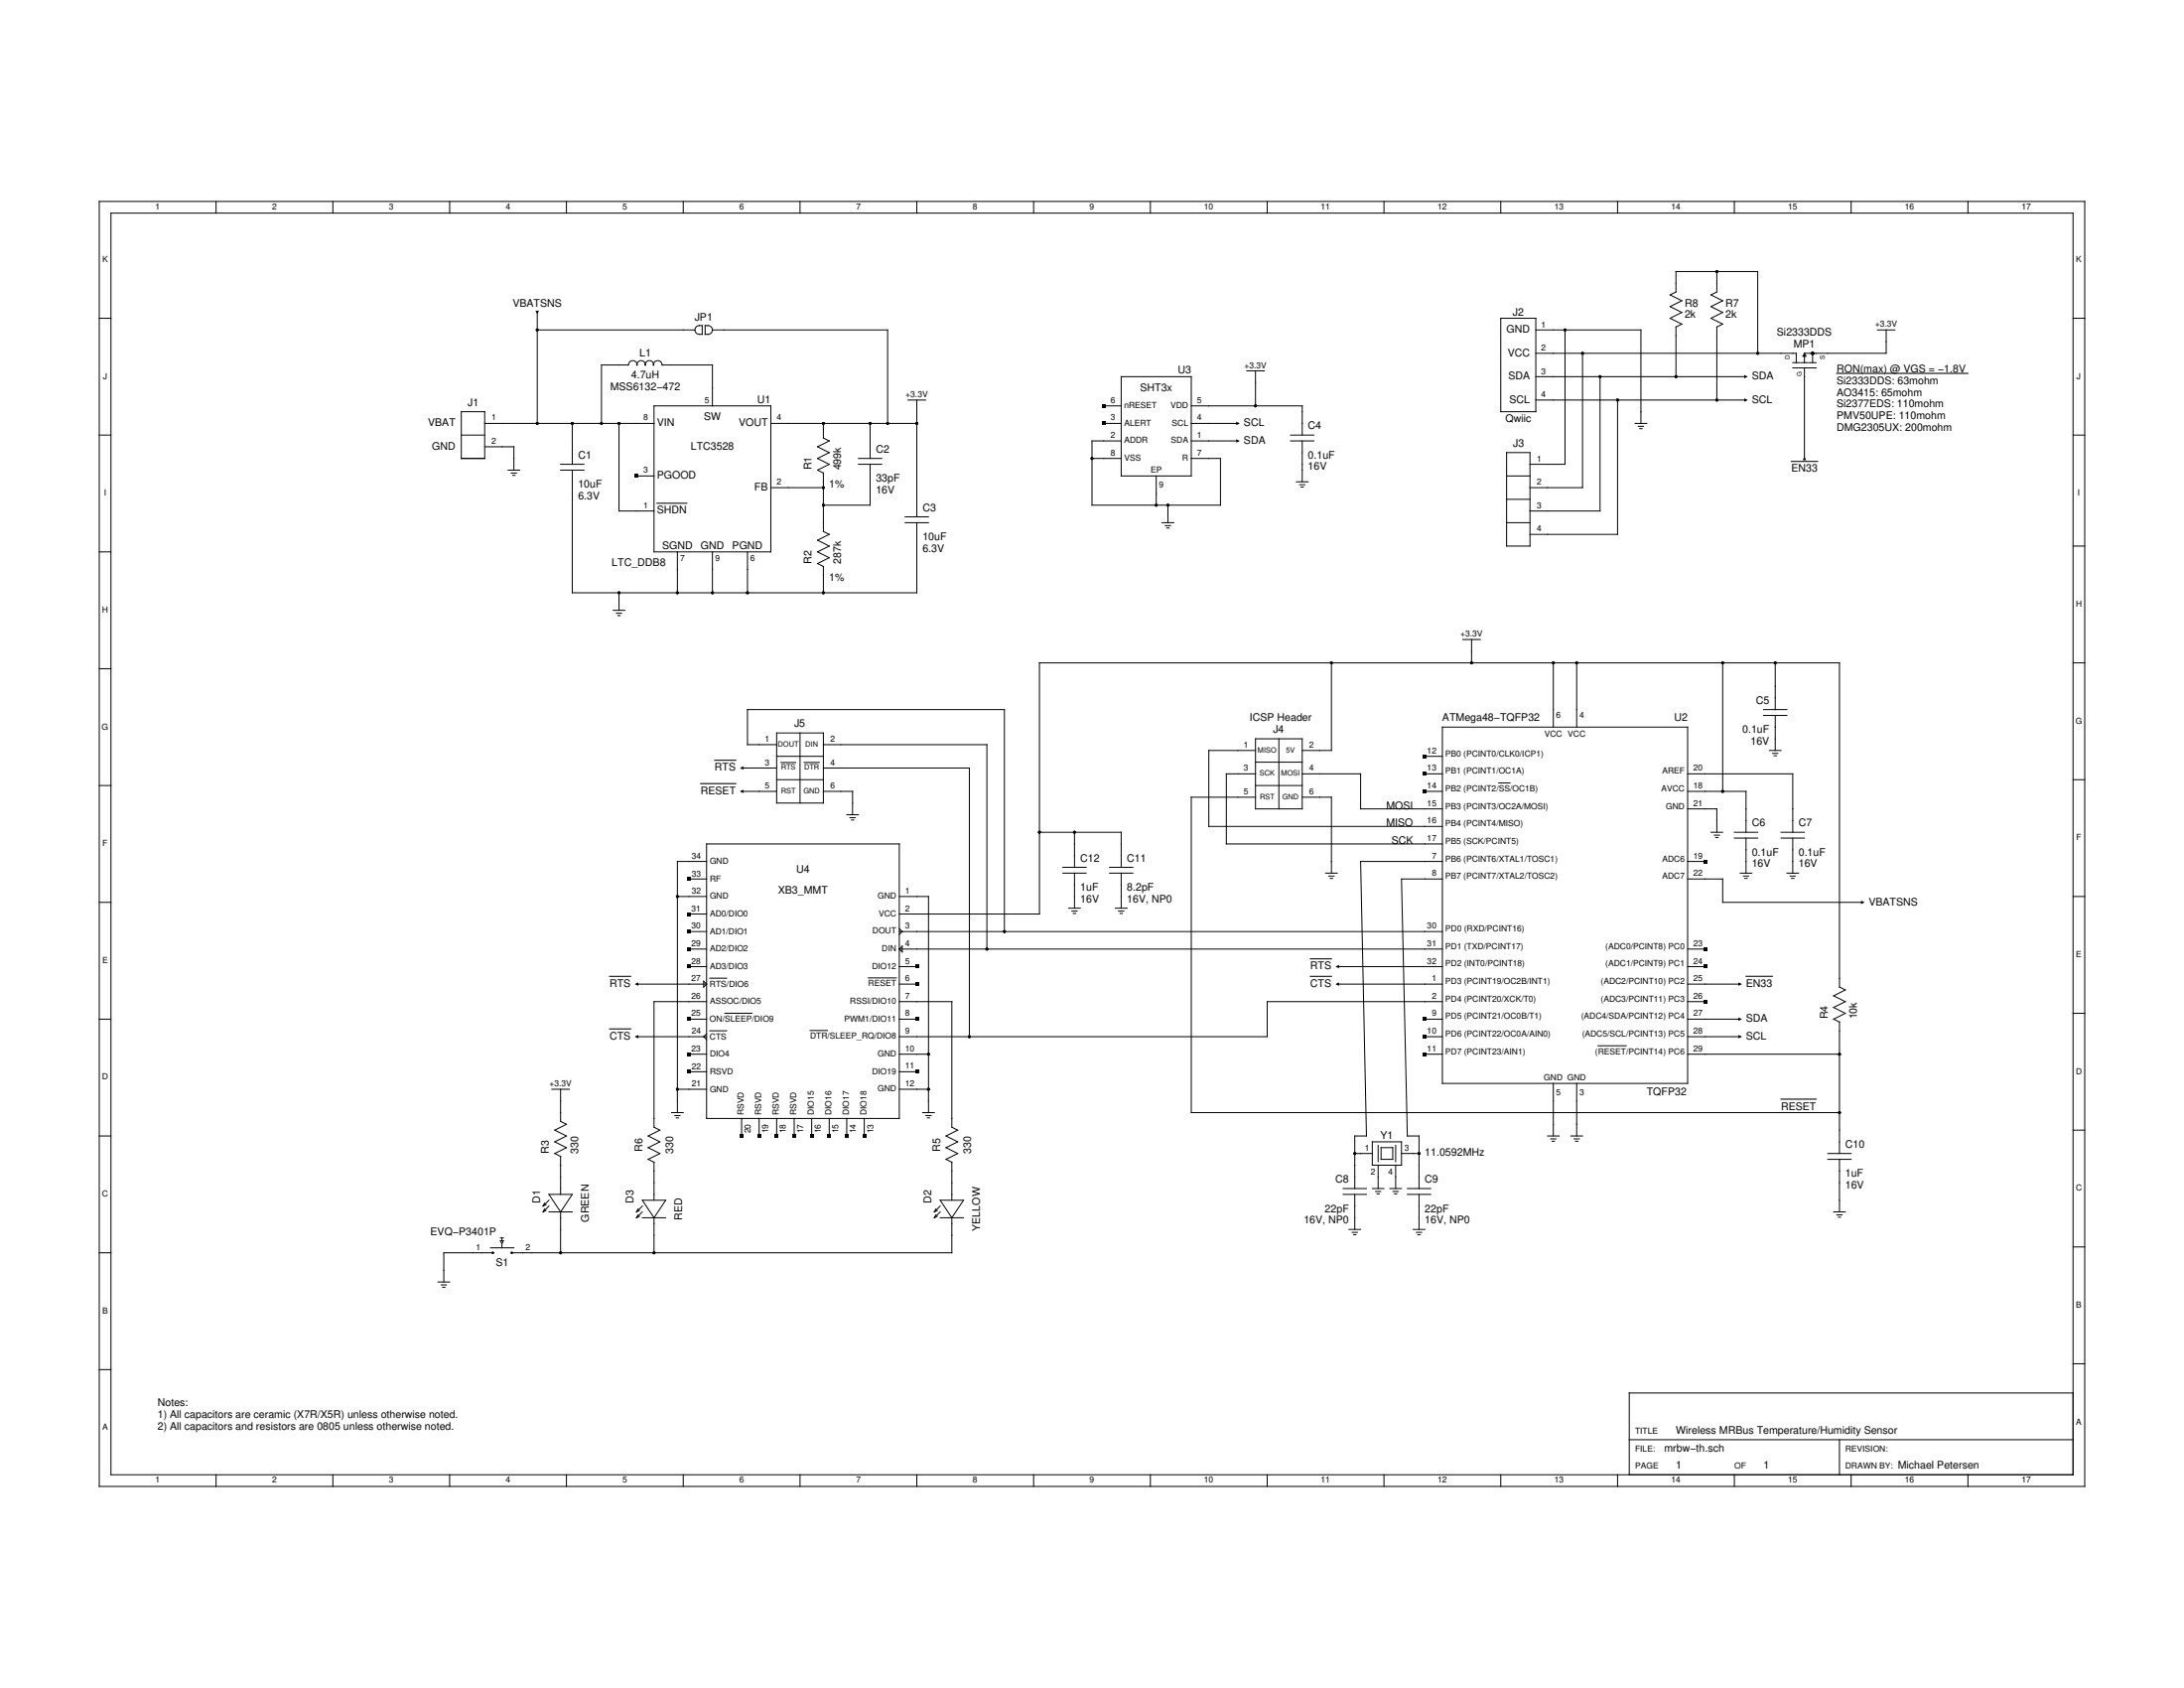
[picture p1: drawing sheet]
<svg xmlns="http://www.w3.org/2000/svg" width="279mm" height="216mm" viewBox="0 0 279 216" stroke-linecap="round" stroke-linejoin="round" font-family="sans-serif">
<g fill="none" stroke="#000" stroke-width=".13">
<path d="M12.7 25.8h254v164.3h-254zM14.2 27.3h251v161.3h-251zM27.6 25.8v1.5M42.6 25.8v1.5M57.5 25.8v1.5M68.7 40v14.2M72.5 25.8v1.5M87.4 25.8v1.5M102.3 25.8v1.5M117.3 25.8v1.5M132.2 25.8v1.5M147.2 25.8v1.5"/>
<path d="M162.1 25.8v1.5M177.1 25.8v1.5M192 25.8v1.5M206.9 25.8v1.5M219.6 34.7v2.6l-.7 .4 1.5 .8-1.5 .7 1.5 .8-1.5 .7 1.5 .8M221.9 25.8v1.5M236.8 25.8v1.5M251.8 25.8v1.5M12.7 55.6h1.5M12.7 40.7h1.5M59 55.6h3M59 52.7h3v5.9h-3z"/>
<path d="M62 57.1h3.7v3M62 54.2h21.7M68.7 42.2h20.2M71.7 59.4h3M73.2 54.2v5.2M79.2 54.2v11.2h4.5M83.7 51.9h14.9v18.7h-14.9zM89 41.9l.2-.2 .6-.1v1.2a.68 .68 0 0 1-.9-.6zM90.2 41.6a.68 .68 0 0 1 .9 .6 .68 .68 0 0 1-.9 .6zM91.1 51.9v-5.2h-6.4a.55 .55 0 0 0-.6-.6 .55 .55 0 0 0-.5 .6 .53 .53 0 0 0-.5-.6 .53 .53 0 0 0-.5 .6 .53 .53 0 0 0-.6-.6 .53 .53 0 0 0-.5 .6 .55 .55 0 0 0-.5-.6 .55 .55 0 0 0-.6 .6h-3.5v7.5M91.1 42.2h22.5v12M98.6 54.2h18.7"/>
<path d="M105.3 54.2v1.8l.8 .4-1.5 .7 1.5 .8-1.5 .7 1.5 .8-1.5 .7 .7 .4M109.8 58.6h3M109.8 59.4h3M111.3 54.2v4.4M111.3 59.4v5.2h-6M116.2 51.2h2.2M117.3 51.2v14.9M139.7 58.6h3.7M141.2 54.2h2.2M141.2 51.9h2.2M143.4 48.2h9v12.7h-9zM143.4 56.4h-3.7v8.2h16.4v-6h-3.7"/>
<path d="M152.4 51.9h14.2v3.7M152.4 54.2h6M152.4 56.4h6M159.5 47.4h2.2M160.6 47.4v4.5M165.1 55.6h3M165.1 56.4h3M166.6 56.4v5.2M192 40.7h4.5v12h-4.5zM192.7 57.9h3v11.9h-3zM196.5 51.2h26.9M196.5 48.2h26.9"/>
<path d="M196.5 42.2h13.4v12M196.5 45.2h33.3v1.2M200.2 42.2v17.2h-4.5M202.5 45.2v17.2h-6.8M204.7 48.2v17.2h-9M206.9 51.2v17.1h-11.2M209.2 54.2h1.5M209.6 54.5h.7M209.8 54.8h.3M215.2 41.5l-1.5-.8 1.5-.7-1.5-.8 1.5-.7-1.5-.8 .7-.4v-2.6h10.5v10.5M215.2 41.4l-.8 .4v6.4M220.4 41.4l-.8 .4v9.4"/>
<path d="M229.2 59h3.3M229.3 47.1h3M229.3 46.4h.9M230.4 46.4h.9M230.8 45.2v1.2M230.8 47.1v11.5M230.8 45.2l.2 .4h-.3zM231.4 46.4h.9M231.9 45.2v1.2M235 47.8h16.8M240.2 42.2h2.2M241.3 42.2v3h-10.5"/>
<path d="M265.2 55.6h1.5M265.2 40.7h1.5M12.7 70.6h1.5M65 60.1h1.5M65.4 60.5h.7M65.6 60.8h.3M71.7 60.1h3M73.2 60.1v15.7h44.1v-8.9M78.4 78.1h1.5M78.9 78.4h.6M79 78.7h.3M79.2 75.8v2.3"/>
<path d="M81.4 60.9h2.3M84 64.4h3.9M86.7 70.6v5.2M91.1 70.6v5.2M95.6 70.6v5.2M98.6 62.4h6.7M105.3 60.5v7.5l.8 .3-1.5 .8 1.5 .7-1.5 .8 1.5 .7-1.5 .8 .7 .4v3.3M115.8 66.1h3M115.8 66.9h3M147.9 60.9v3.7M148.7 66.9h1.5M149.1 67.2h.6"/>
<path d="M149.3 67.5h.3M149.4 64.6v2.3M165.8 61.6h1.5M166.3 62h.6M166.4 62.3h.3M192.7 60.9h3M192.7 66.9h3M192.7 63.9h3M265.2 69.8h1.5M12.7 85.5h1.5M91.4 97.2h2.7M94.9 98.2h4.5"/>
<path d="M99.4 99.7h5.9M99.4 96.7h5.9M99.4 95.2h-3.8v-4.4h32.9v28.3M99.4 93.7h5.9v9h-5.9zM99.9 97.5h1.9M102.3 93.7v9M102.9 97.5h1.9M105.3 95.2h21v26.2M105.3 98.2h18.7v34.4M160.6 99h-3.7v8.9h27.6M160.6 96h-6v9.7h29.9M160.6 94.5h6v9h-6z"/>
<path d="M160.6 97.5h6M163.6 94.5v9M166.6 99h7.5v4.5h10.4M170.3 84.8v11.2h-3.7M182.3 99h2.2M182.3 96.7h2.2M184.5 93h31.4v45.6h-31.4zM187.1 81.8h2.3M188.3 81.8v3M198.7 84.8v8.2M201.7 84.8v8.2M215.9 99h13.4v7.4"/>
<path d="M220.4 84.8v16.4M225.6 90.8h3M225.6 91.5h3M226.4 96h1.5M226.8 96.4h.6M227 96.7h.3M227.1 84.8v6M227.1 91.5v4.5M265.2 84.8h1.5M265.2 99.7h1.5M12.7 100.5h1.5M12.7 115.4h1.5"/>
<path d="M86.7 114.7h3.7M88.2 112.4h2.2M88.2 119.1h2.2M88.2 116.9h2.2M89.6 100.2h4.5M90.4 107.9h24.6v35.2h-24.6zM90.4 110.2h-3.7v32.1M94.9 101.2h4.5M105.3 101.2h3.8v3M108.3 104.2h1.5M108.7 104.6h.7M108.9 104.9h.3"/>
<path d="M115 116.9h18v-32.1h102.3v41.4l.8 .4-1.5 .8 1.5 .7-1.5 .8 1.5 .7-1.5 .8M115 114.7h3.8v27.6M115 119.1h69.5M115 118.8l.4 .3-.4 .4M133 106.4h10.4v4.5M136 111.7h3M136 110.9h3M136.7 116.2h1.5M137.1 116.5h.7M137.3 116.8h.3M137.5 106.4v4.5M137.5 111.7v4.5"/>
<path d="M141.9 111.7h3M141.9 110.9h3M142.7 116.2h1.5M143.1 116.5h.7M143.3 116.8h.3M143.4 111.7v4.5M160.6 102h-8.2v40.3h82.9M160.6 100.5h6M166.6 102h3.7v9.7M169.6 111.7h1.5M170 112.1h.7M170.2 112.4h.3"/>
<path d="M182.3 101.2h2.2M184.5 110.2h-10.4l.7 35.1h-1.5v6.7M184.5 112.4h-5.2l.7 32.9h1.5v6.7M191.7 100.1h1.5M215.9 112.4h4.5v3h17.9M215.9 103.5h3.7v2.9M215.9 101.2h7.5v5.2M215.9 110.2h2.2M218.9 106.4h1.5M219.3 106.8h.7M219.5 107.1h.3M221.9 106.4h3"/>
<path d="M221.9 107.2h3M222.6 111.7h1.5M223 112.1h.7M223.2 112.4h.3M223.4 107.2v4.5M227.9 106.4h2.9M227.9 107.2h2.9M228.6 111.7h1.5M229 112.1h.7M229.2 112.4h.3M229.3 107.2v4.5M265.2 114.7h1.5"/>
<path d="M12.7 130.4h1.5M70.6 139.3h2.2M71.7 139.3v4.1l.8 .4-1.5 .7 1.5 .8-1.5 .7 1.5 .8-1.5 .7 .7 .4M78 124.9h2.7M78 131.6h2.7M81.4 125.9h9M81.4 132.6h9M86.7 139.3h3.7M88.2 130.4h2.2M88.2 121.4h2.2M88.2 123.6h2.2M88.2 134.8h2.2"/>
<path d="M88.2 137.1h2.2M90 125.5l.4 .4-.4 .3zM90.4 128.1h-6.7v16.1l.7 .3-1.5 .8 1.5 .7-1.5 .8 1.5 .7-1.5 .8 .8 .4v4.8M90.4 132.2l-.4 .4 .4 .4M90.8 131.8h2.2M90.8 125.1h2.2M92.7 129.6h3.5M103.6 131.8h2.3M111.1 125.1h3.6M115 130.4h2.3M115 121.4h69.5M115 123.6h2.3"/>
<path d="M115 125.9h2.3M115 128.1h6.8v16.1l.7 .3-1.5 .8 1.5 .7-1.5 .8 1.5 .7-1.5 .8 .8 .4v4.8M115 134.8h3.8M115 139.3h3.8M115 121.4l.4-.4v.8zM115 137.1h2.3M167.6 122.6h2.7M167.6 124.9h2.7M171.1 123.6h13.4M171.1 125.9h13.4M182.3 130.4h2.2M182.3 132.6h2.2"/>
<path d="M182.3 134.8h2.2M184.5 128.1h-22.4v4.5h-47.1M198.7 138.6v6.7M201.7 138.6v6.7M204.4 133.8h3.6M215.9 130.4h6.7M215.9 121.4h2.2M215.9 123.6h2.2M215.9 125.9h6.7M215.9 128.1h2.2M215.9 132.6h6.7M215.9 134.8h19.4"/>
<path d="M223.4 124.9h3.3M234.6 130.3l.7 .4v16.8M265.2 129.6h1.5M12.7 145.3h1.5M62.8 159.6h2.9M64 158.3h.4M64 158.7h.4l-.2 .4zM64.2 158.3v.4M64.2 159.1v.5M69.7 154.6l-.2 .4M69.7 153.9l-.2 .4M69.9 154.8l-.4 .2"/>
<path d="M69.9 154.1l-.4 .2M70.2 155h3M70.2 152.8h3l-1.5 2.2zM70.2 153.5l-.7 .8M70.2 154.3l-.7 .7M71.7 147.9v4.9M71.7 155v5.2M81.6 155.4l-.2 .4M81.6 154.6l-.2 .4M81.8 155.6l-.4 .2M81.8 154.8l-.4 .2M82.2 153.5h3l-1.5 2.3z"/>
<path d="M82.2 155.8h3M82.2 154.3l-.8 .7M82.2 155l-.8 .8M83.7 155.8v4.4M85.9 142.3h1.5M86.3 142.7h.7M86.5 143h.3M94.9 143.1v2.2M97.1 143.1v2.2M99.4 143.1v2.2M101.6 143.1v2.2M103.8 143.1v2.2"/>
<path d="M106.1 143.1v2.2M108.3 143.1v2.2M110.6 143.1v2.2M118 142.3h1.5M118.4 142.7h.7M118.6 143h.3M119.7 155.4l-.2 .4M119.7 154.6l-.2 .4M119.9 155.6l-.4 .2M119.9 154.8l-.4 .2M120.3 153.5h3l-1.5 2.3zM120.3 155.8h3"/>
<path d="M120.3 154.3l-.8 .7M120.3 155l-.8 .8M121.8 155.8v4.4h-56.2M171.8 152.8h3M171.8 152h3M172.6 157.2h1.5M173 157.6h.7M173.2 157.9h.3M173.3 147.5h2.3M173.3 152.8v4.4M175.6 152h1.5M175.6 146h3.7v3h-3.7z"/>
<path d="M176 152.4h.6M176.2 152.7h.3M176.3 146.5v2.1M176.3 149v3M176.7 146.8h1.5v1.5h-1.5zM177.8 152h1.5M178.2 152.4h.7M178.4 152.7h.3M178.5 146.5v2.1M178.5 149v3M179.3 147.5h2.2M180 152.8h3"/>
<path d="M180 152h3M180.8 157.2h1.5M181.2 157.6h.7M181.4 157.9h.3M181.5 152.8v4.4M198 145.3h1.5M198.4 145.7h.7M198.6 146h.3M201 145.3h1.5M201.4 145.7h.6M201.6 146h.3M227.8 140.6h4.5"/>
<path d="M233.8 147.5h3M233.8 148.3h3M234.6 155h1.5M235 155.4h.7M235.2 155.7h.3M235.3 148.3v6.7M265.2 144.5h1.5M265.2 159.5h1.5M12.7 160.2h1.5M12.7 175.2h1.5M56 164h1.5M56.4 164.3h.7"/>
<path d="M56.6 164.6h.3M62.9 160.2h-6.1v3.8M265.2 178.2h-56.8v10.4M265.2 174.4h1.5M27.6 188.6v1.5M42.6 188.6v1.5M57.5 188.6v1.5M72.5 188.6v1.5M87.4 188.6v1.5M102.3 188.6v1.5M117.3 188.6v1.5M132.2 188.6v1.5"/>
<path d="M147.2 188.6v1.5M162.1 188.6v1.5M177.1 188.6v1.5M192 188.6v1.5M206.9 188.6v1.5M208.4 184.1h56.8M221.9 188.6v1.5M235.3 184.1v4.5M236.8 188.6v1.5M251.8 188.6v1.5"/>
<circle cx="231.9" cy="45.2" r=".19"/>
<circle cx="63" cy="160.2" r=".1"/>
<circle cx="65.5" cy="160.2" r=".1"/>
</g>
<g fill="#000">
<path d="M68.5 39.7h.5l-.3 .5zM141 53.9h.4v.5h-.4zM141 51.7h.4v.4h-.4zM158.2 53.9l.4 .3-.4 .2zM158.2 56.2l.4 .2-.4 .2zM223.1 50.9l.5 .3-.5 .2zM223.1 48l.5 .2-.5 .2zM230.8 58.4l.3 .5h-.5zM81.2 60.7h.5v.4h-.5zM94.7 98.2l.4-.2v.5zM182.1 96.5h.4v.5h-.4zM182.1 98.8h.4v.4h-.4z"/>
<path d="M87.9 118.9h.5v.5h-.5zM87.9 116.7h.5v.4h-.5zM87.9 112.2h.5v.4h-.5zM94.7 101.2l.4-.2v.4zM182.1 101h.4v.4h-.4zM217.9 110h.5v.4h-.5zM238.1 115.2l.4 .2-.4 .2zM81.2 125.9l.5-.3v.5zM81.2 132.6l.5-.2v.4zM87.9 130.1h.5v.5h-.5zM87.9 134.6h.5v.5h-.5zM87.9 123.4h.5v.5h-.5z"/>
<path d="M87.9 136.9h.5v.4h-.5zM87.9 121.2h.5v.4h-.5zM117.1 123.4h.4v.5h-.4zM117.1 125.6h.4v.5h-.4zM117.1 130.1h.4v.5h-.4zM117.1 136.9h.4v.4h-.4zM170.9 123.6l.4-.2v.5zM170.9 125.9l.4-.3v.5zM182.1 130.1h.4v.5h-.4zM182.1 132.4h.4v.4h-.4zM182.1 134.6h.4v.5h-.4zM217.9 121.2h.5v.4h-.5z"/>
<path d="M217.9 123.4h.5v.5h-.5zM217.9 127.9h.5v.4h-.5zM222.4 130.1l.4 .3-.4 .2zM222.4 132.4l.4 .2-.4 .2zM222.4 125.6l.4 .3-.4 .2zM94.7 145.1h.4v.4h-.4zM96.9 145.1h.4v.4h-.4zM99.1 145.1h.5v.4h-.5zM101.4 145.1h.4v.4h-.4zM103.6 145.1h.5v.4h-.5zM105.9 145.1h.4v.4h-.4zM108.1 145.1h.4v.4h-.4z"/>
<path d="M110.3 145.1h.5v.4h-.5z"/>
<circle cx="219.6" cy="34.7" r=".19"/>
<circle cx="68.7" cy="42.2" r=".19"/>
<circle cx="68.7" cy="54.2" r=".19"/>
<circle cx="73.2" cy="54.2" r=".19"/>
<circle cx="76.9" cy="54.2" r=".19"/>
<circle cx="79.2" cy="54.2" r=".19"/>
<circle cx="105.3" cy="54.2" r=".19"/>
<circle cx="111.3" cy="54.2" r=".19"/>
<circle cx="113.6" cy="54.2" r=".19"/>
<circle cx="117.3" cy="54.2" r=".19"/>
<circle cx="139.7" cy="58.6" r=".19"/>
<circle cx="160.6" cy="51.9" r=".19"/>
<circle cx="200.2" cy="42.2" r=".19"/>
<circle cx="202.5" cy="45.2" r=".19"/>
<circle cx="204.7" cy="48.2" r=".19"/>
<circle cx="206.9" cy="51.2" r=".19"/>
<circle cx="214.4" cy="48.2" r=".19"/>
<circle cx="219.6" cy="51.2" r=".19"/>
<circle cx="224.9" cy="45.2" r=".19"/>
<circle cx="231.9" cy="45.2" r=".19"/>
<circle cx="79.2" cy="75.8" r=".19"/>
<circle cx="86.7" cy="75.8" r=".19"/>
<circle cx="91.1" cy="75.8" r=".19"/>
<circle cx="95.6" cy="75.8" r=".19"/>
<circle cx="105.3" cy="75.8" r=".19"/>
<circle cx="105.3" cy="64.6" r=".19"/>
<circle cx="105.3" cy="62.4" r=".19"/>
<circle cx="147.9" cy="64.6" r=".19"/>
<circle cx="149.4" cy="64.6" r=".19"/>
<circle cx="170.3" cy="84.8" r=".19"/>
<circle cx="188.3" cy="84.8" r=".19"/>
<circle cx="198.7" cy="84.8" r=".19"/>
<circle cx="201.7" cy="84.8" r=".19"/>
<circle cx="220.4" cy="84.8" r=".19"/>
<circle cx="227.1" cy="84.8" r=".19"/>
<circle cx="86.7" cy="114.7" r=".19"/>
<circle cx="128.5" cy="119.1" r=".19"/>
<circle cx="133" cy="106.4" r=".19"/>
<circle cx="137.5" cy="106.4" r=".19"/>
<circle cx="220.4" cy="101.2" r=".19"/>
<circle cx="86.7" cy="139.3" r=".19"/>
<circle cx="118.8" cy="139.3" r=".19"/>
<circle cx="118.8" cy="134.8" r=".19"/>
<circle cx="124" cy="132.6" r=".19"/>
<circle cx="126.3" cy="121.4" r=".19"/>
<circle cx="235.3" cy="134.8" r=".19"/>
<circle cx="173.3" cy="147.5" r=".19"/>
<circle cx="181.5" cy="147.5" r=".19"/>
<circle cx="235.3" cy="142.3" r=".19"/>
<circle cx="71.7" cy="160.2" r=".19"/>
<circle cx="83.7" cy="160.2" r=".19"/>
</g>
<g font-size="1.3">
<text x="65.6" y="39.2">VBATSNS</text>
<text x="88.9" y="41.1">JP1</text>
<text x="193.5" y="40.3">J2</text>
<text x="215.5" y="39.2">R8</text>
<text x="215.5" y="40.7">2k</text>
<text x="220.8" y="39.2">R7</text>
<text x="220.8" y="40.7">2k</text>
<text x="81.8" y="45.6">L1</text>
<text x="150.7" y="47.8">U3</text>
<text x="192.7" y="42.6">GND</text>
<text x="192.9" y="45.5">VCC</text>
<text x="227.3" y="42.9">Si2333DDS</text>
<text x="229.5" y="44.4">MP1</text>
<text x="235" y="47.6">RON(max) @ VGS = −1.8V</text>
<text x="59.8" y="51.9">J1</text>
<text x="78.1" y="49.9">MSS6132−472</text>
<text x="80.8" y="48.4">4.7uH</text>
<text x="90.1" y="53.7">SW</text>
<text x="96.9" y="51.5">U1</text>
<text x="145.9" y="50">SHT3x</text>
<text x="193" y="48.5">SDA</text>
<text x="193.1" y="51.5">SCL</text>
<text x="224.1" y="51.5">SCL</text>
<text x="224.1" y="48.5">SDA</text>
<text x="235" y="49.1">Si2333DDS: 63mohm</text>
<text x="235" y="50.6">AO3415: 65mohm</text>
<text x="235" y="52.1">Si2377EDS: 110mohm</text>
<text x="235" y="53.6">PMV50UPE: 110mohm</text>
<text x="54.7" y="54.5">VBAT</text>
<text x="55.3" y="57.5">GND</text>
<text x="74" y="58.6">C1</text>
<text x="84" y="54.5">VIN</text>
<text x="88.4" y="57.5">LTC3528</text>
<text x="94.5" y="54.5">VOUT</text>
<text x="112.1" y="57.9">C2</text>
<text x="159.1" y="54.5">SCL</text>
<text x="159.1" y="56.8">SDA</text>
<text x="167.3" y="54.9">C4</text>
<text x="167.3" y="58.6">0.1uF</text>
<text x="192.6" y="54">Qwiic</text>
<text x="193.6" y="57.1">J3</text>
<text x="235" y="55.1">DMG2305UX: 200mohm</text>
<text x="74" y="62.4">10uF</text>
<text x="74" y="63.9">6.3V</text>
<text x="84" y="61.2">PGOOD</text>
<text x="84" y="65.7">SHDN</text>
<text x="96.5" y="62.7">FB</text>
<text x="103.8" y="60.1" transform="rotate(-90 103.8 60.1)">R1</text>
<text x="106.1" y="62.4">1%</text>
<text x="107.6" y="60.1" transform="rotate(-90 107.6 60.1)">499k</text>
<text x="112.1" y="61.6">33pF</text>
<text x="112.1" y="63.1">16V</text>
<text x="118" y="65.4">C3</text>
<text x="167.3" y="60.1">16V</text>
<text x="229.2" y="60.4">EN33</text>
<text x="84.7" y="70.2">SGND</text>
<text x="89.6" y="70.2">GND</text>
<text x="93.7" y="70.2">PGND</text>
<text x="118" y="69.1">10uF</text>
<text x="118" y="70.6">6.3V</text>
<text x="78.3" y="72.3">LTC_DDB8</text>
<text x="103.8" y="72.1" transform="rotate(-90 103.8 72.1)">R2</text>
<text x="106.1" y="74.3">1%</text>
<text x="107.6" y="72.1" transform="rotate(-90 107.6 72.1)">287k</text>
<text x="101.6" y="93">J5</text>
<text x="159.9" y="92.3">ICSP Header</text>
<text x="162.9" y="93.7">J4</text>
<text x="184.5" y="92.3">ATMega48−TQFP32</text>
<text x="214.2" y="92.3">U2</text>
<text x="222.9" y="93.7">0.1uF</text>
<text x="224" y="95.2">16V</text>
<text x="224.6" y="90">C5</text>
<text x="89.6" y="101.6">RESET</text>
<text x="91.4" y="98.6">RTS</text>
<text x="177.3" y="105.7">MISO</text>
<text x="177.3" y="103.5">MOSI</text>
<text x="178" y="107.9">SCK</text>
<text x="224.1" y="105.7">C6</text>
<text x="230.1" y="105.7">C7</text>
<text x="101.9" y="111.7">U4</text>
<text x="138.2" y="110.2">C12</text>
<text x="138.2" y="113.9">1uF</text>
<text x="144.2" y="110.2">C11</text>
<text x="144.2" y="113.9">8.2pF</text>
<text x="224.1" y="109.4">0.1uF</text>
<text x="224.1" y="110.9">16V</text>
<text x="230.1" y="109.4">0.1uF</text>
<text x="230.1" y="110.9">16V</text>
<text x="99.5" y="114.3">XB3_MMT</text>
<text x="138.2" y="115.4">16V</text>
<text x="144.2" y="115.4">16V, NP0</text>
<text x="239.1" y="115.8">VBATSNS</text>
<text x="167.6" y="124">RTS</text>
<text x="78" y="126.2">RTS</text>
<text x="167.6" y="126.2">CTS</text>
<text x="223.4" y="130.7">SDA</text>
<text x="223.4" y="126.2">EN33</text>
<text x="233.8" y="130.4" transform="rotate(-90 233.8 130.4)">R4</text>
<text x="237.6" y="130.4" transform="rotate(-90 237.6 130.4)">10k</text>
<text x="78" y="133">CTS</text>
<text x="223.4" y="133">SCL</text>
<text x="210.7" y="140.1">TQFP32</text>
<text x="227.8" y="141.9">RESET</text>
<text x="70.2" y="147.5" transform="rotate(-90 70.2 147.5)">R3</text>
<text x="74" y="147.5" transform="rotate(-90 74 147.5)">330</text>
<text x="82.2" y="147.3" transform="rotate(-90 82.2 147.3)">R6</text>
<text x="86.1" y="147.5" transform="rotate(-90 86.1 147.5)">330</text>
<text x="120.3" y="147.3" transform="rotate(-90 120.3 147.3)">R5</text>
<text x="124.2" y="147.5" transform="rotate(-90 124.2 147.5)">330</text>
<text x="176.6" y="145.7">Y1</text>
<text x="182.3" y="147.9">11.0592MHz</text>
<text x="236.1" y="146.8">C10</text>
<text x="69.1" y="153.9" transform="rotate(-90 69.1 153.9)">D1</text>
<text x="81.1" y="153.9" transform="rotate(-90 81.1 153.9)">D3</text>
<text x="119.2" y="153.9" transform="rotate(-90 119.2 153.9)">D2</text>
<text x="169.5" y="155">22pF</text>
<text x="170.8" y="151.3">C8</text>
<text x="182.3" y="151.3">C9</text>
<text x="182.3" y="155">22pF</text>
<text x="236.1" y="150.5">1uF</text>
<text x="236.1" y="152">16V</text>
<text x="55.1" y="158">EVQ−P3401P</text>
<text x="63.4" y="162">S1</text>
<text x="75.3" y="156.3" transform="rotate(-90 75.3 156.3)">GREEN</text>
<text x="87.3" y="156.1" transform="rotate(-90 87.3 156.1)">RED</text>
<text x="125.4" y="157.4" transform="rotate(-90 125.4 157.4)">YELLOW</text>
<text x="166.8" y="156.5">16V, NP0</text>
<text x="182.3" y="156.5">16V, NP0</text>
<text x="20.2" y="179.8">Notes:</text>
<text x="20.2" y="181.3">1) All capacitors are ceramic (X7R/X5R) unless otherwise noted.</text>
<text x="20.2" y="182.8">2) All capacitors and resistors are 0805 unless otherwise noted.</text>
<text x="212.9" y="185.6">mrbw−th.sch</text>
<text x="214.4" y="183.4">Wireless MRBus Temperature/Humidity Sensor</text>
<text x="214.4" y="187.9">1</text>
<text x="225.6" y="187.9">1</text>
<text x="242.8" y="187.9">Michael Petersen</text>
</g>
<g font-size="1.1">
<text x="19.9" y="26.8">1</text>
<text x="34.8" y="26.8">2</text>
<text x="49.8" y="26.8">3</text>
<text x="64.7" y="26.8">4</text>
<text x="79.6" y="26.8">5</text>
<text x="94.6" y="26.8">6</text>
<text x="109.5" y="26.8">7</text>
<text x="124.5" y="26.8">8</text>
<text x="139.4" y="26.8">9</text>
<text x="154" y="26.8">10</text>
<text x="169" y="26.8">11</text>
<text x="183.9" y="26.8">12</text>
<text x="198.9" y="26.8">13</text>
<text x="213.8" y="26.8">14</text>
<text x="228.7" y="26.8">15</text>
<text x="243.7" y="26.8">16</text>
<text x="258.6" y="26.8">17</text>
<text x="13.1" y="33.5">K</text>
<text x="265.6" y="33.5">K</text>
<text x="197.2" y="41.9">1</text>
<text x="239.9" y="41.8">+3.3V</text>
<text x="159.2" y="47.1">+3.3V</text>
<text x="197.2" y="44.9">2</text>
<text x="197.2" y="47.8">3</text>
<text x="13.2" y="48.5">J</text>
<text x="62.9" y="53.8">1</text>
<text x="82.3" y="53.8">8</text>
<text x="90.2" y="51.5">5</text>
<text x="99.4" y="53.8">4</text>
<text x="115.9" y="50.8">+3.3V</text>
<text x="142.1" y="53.8">3</text>
<text x="142.1" y="51.5">6</text>
<text x="143.8" y="52.2">nRESET</text>
<text x="149.7" y="52.2">VDD</text>
<text x="153.1" y="51.5">5</text>
<text x="153.1" y="53.8">4</text>
<text x="197.2" y="50.8">4</text>
<text x="265.7" y="48.5">J</text>
<text x="62.9" y="56.8">2</text>
<text x="142.1" y="56">2</text>
<text x="142.1" y="58.3">8</text>
<text x="143.8" y="56.7">ADDR</text>
<text x="143.8" y="58.9">VSS</text>
<text x="143.8" y="54.4">ALERT</text>
<text x="149.8" y="56.7">SDA</text>
<text x="149.9" y="54.4">SCL</text>
<text x="151.2" y="58.9">R</text>
<text x="153.1" y="56">1</text>
<text x="153.1" y="58.3">7</text>
<text x="196.6" y="59">1</text>
<text x="13.3" y="63.4">I</text>
<text x="82.3" y="65">1</text>
<text x="82.3" y="60.5">3</text>
<text x="99.4" y="62">2</text>
<text x="147.2" y="60.5">EP</text>
<text x="148.3" y="62.4">9</text>
<text x="196.6" y="62">2</text>
<text x="196.6" y="65">3</text>
<text x="265.8" y="63.4">I</text>
<text x="87" y="71.7">7</text>
<text x="91.5" y="71.7">9</text>
<text x="96" y="71.7">6</text>
<text x="196.6" y="68">4</text>
<text x="265.6" y="77.6">H</text>
<text x="13.1" y="78.3">H</text>
<text x="186.8" y="81.4">+3.3V</text>
<text x="13" y="93.3">G</text>
<text x="97.9" y="94.9">1</text>
<text x="106.2" y="94.9">2</text>
<text x="159.1" y="95.6">1</text>
<text x="167.5" y="95.6">2</text>
<text x="197.6" y="94.2">VCC VCC</text>
<text x="199.1" y="91.9">6</text>
<text x="202.1" y="91.9">4</text>
<text x="265.5" y="92.5">G</text>
<text x="97.9" y="97.9">3</text>
<text x="97.9" y="100.8">5</text>
<text x="106.2" y="97.9">4</text>
<text x="106.2" y="100.8">6</text>
<text x="159.1" y="98.6">3</text>
<text x="159.1" y="101.6">5</text>
<text x="167.5" y="98.6">4</text>
<text x="167.5" y="101.6">6</text>
<text x="182.6" y="96.4">12</text>
<text x="182.6" y="98.6">13</text>
<text x="182.6" y="100.8">14</text>
<text x="184.9" y="101.2">PB2 (PCINT2/SS/OC1B)</text>
<text x="184.9" y="96.7">PB0 (PCINT0/CLK0/ICP1)</text>
<text x="184.9" y="99">PB1 (PCINT1/OC1A)</text>
<text x="212.5" y="101.2">AVCC</text>
<text x="212.6" y="99">AREF</text>
<text x="216.6" y="98.6">20</text>
<text x="216.6" y="100.8">18</text>
<text x="182.6" y="103.1">15</text>
<text x="182.6" y="105.3">16</text>
<text x="182.6" y="107.6">17</text>
<text x="184.9" y="103.5">PB3 (PCINT3/OC2A/MOSI)</text>
<text x="184.9" y="105.7">PB4 (PCINT4/MISO)</text>
<text x="184.9" y="107.9">PB5 (SCK/PCINT5)</text>
<text x="213.1" y="103.5">GND</text>
<text x="216.6" y="103.1">21</text>
<text x="265.6" y="107.5">F</text>
<text x="13.1" y="108.2">F</text>
<text x="88.5" y="112.1">33</text>
<text x="88.5" y="109.8">34</text>
<text x="90.8" y="112.7">RF</text>
<text x="90.8" y="110.5">GND</text>
<text x="183.2" y="109.8">7</text>
<text x="183.2" y="112.1">8</text>
<text x="184.9" y="110.2">PB6 (PCINT6/XTAL1/TOSC1)</text>
<text x="184.9" y="112.4">PB7 (PCINT7/XTAL2/TOSC2)</text>
<text x="212.6" y="110.2">ADC6</text>
<text x="212.6" y="112.4">ADC7</text>
<text x="216.6" y="109.8">19</text>
<text x="216.6" y="112.1">22</text>
<text x="88.4" y="118.8">30</text>
<text x="88.4" y="116.5">31</text>
<text x="88.5" y="114.3">32</text>
<text x="90.8" y="119.5">AD1/DIO1</text>
<text x="90.8" y="117.2">AD0/DIO0</text>
<text x="90.8" y="115">GND</text>
<text x="111.6" y="119.4">DOUT</text>
<text x="112.3" y="115">GND</text>
<text x="112.4" y="117.2">VCC</text>
<text x="115.8" y="116.5">2</text>
<text x="115.8" y="118.8">3</text>
<text x="115.8" y="114.3">1</text>
<text x="182.6" y="118.8">30</text>
<text x="184.9" y="119.1">PD0 (RXD/PCINT16)</text>
<text x="13.1" y="123.2">E</text>
<text x="88.4" y="125.5">27</text>
<text x="88.4" y="123.3">28</text>
<text x="88.4" y="121">29</text>
<text x="90.8" y="124">AD3/DIO3</text>
<text x="90.8" y="121.7">AD2/DIO2</text>
<text x="111.6" y="123.9">DIO12</text>
<text x="112.8" y="121.7">DIN</text>
<text x="115.8" y="121">4</text>
<text x="115.8" y="123.3">5</text>
<text x="115.8" y="125.5">6</text>
<text x="182.6" y="121">31</text>
<text x="182.6" y="123.3">32</text>
<text x="183.2" y="125.5">1</text>
<text x="184.9" y="125.9">PD3 (PCINT19/OC2B/INT1)</text>
<text x="184.9" y="121.4">PD1 (TXD/PCINT17)</text>
<text x="184.9" y="123.6">PD2 (INT0/PCINT18)</text>
<text x="204.8" y="125.9">(ADC2/PCINT10) PC2</text>
<text x="205.4" y="121.4">(ADC0/PCINT8) PC0</text>
<text x="205.4" y="123.6">(ADC1/PCINT9) PC1</text>
<text x="216.6" y="121">23</text>
<text x="216.6" y="123.3">24</text>
<text x="216.6" y="125.5">25</text>
<text x="265.6" y="122.4">E</text>
<text x="88.4" y="130">25</text>
<text x="88.4" y="127.7">26</text>
<text x="90.8" y="130.7">ON/SLEEP/DIO9</text>
<text x="90.8" y="126.2">RTS/DIO6</text>
<text x="90.8" y="128.4">ASSOC/DIO5</text>
<text x="108" y="130.6">PWM1/DIO11</text>
<text x="108.7" y="128.4">RSSI/DIO10</text>
<text x="111.1" y="126.2">RESET</text>
<text x="115.8" y="127.7">7</text>
<text x="115.8" y="130">8</text>
<text x="183.2" y="127.7">2</text>
<text x="183.2" y="130">9</text>
<text x="184.9" y="128.1">PD4 (PCINT20/XCK/T0)</text>
<text x="184.9" y="130.4">PD5 (PCINT21/OC0B/T1)</text>
<text x="202.3" y="130.4">(ADC4/SDA/PCINT12) PC4</text>
<text x="204.8" y="128.1">(ADC3/PCINT11) PC3</text>
<text x="216.6" y="127.7">26</text>
<text x="216.6" y="130">27</text>
<text x="88.4" y="134.5">23</text>
<text x="88.5" y="132.3">24</text>
<text x="88.5" y="136.7">22</text>
<text x="90.8" y="132.9">CTS</text>
<text x="90.8" y="135.2">DIO4</text>
<text x="90.8" y="137.4">RSVD</text>
<text x="103.6" y="132.9">DTR/SLEEP_RQ/DIO8</text>
<text x="111.6" y="137.4">DIO19</text>
<text x="112.3" y="135.1">GND</text>
<text x="115.8" y="132.2">9</text>
<text x="115.8" y="134.5">10</text>
<text x="115.8" y="136.7">11</text>
<text x="182.6" y="132.2">10</text>
<text x="182.6" y="134.5">11</text>
<text x="184.9" y="132.6">PD6 (PCINT22/OC0A/AIN0)</text>
<text x="184.9" y="134.8">PD7 (PCINT23/AIN1)</text>
<text x="202.4" y="132.6">(ADC5/SCL/PCINT13) PC5</text>
<text x="204.1" y="134.8">(RESET/PCINT14) PC6</text>
<text x="216.6" y="132.2">28</text>
<text x="216.6" y="134.5">29</text>
<text x="265.6" y="137.4">D</text>
<text x="13.1" y="138.1">D</text>
<text x="70.3" y="138.9">+3.3V</text>
<text x="88.5" y="139">21</text>
<text x="90.8" y="139.6">GND</text>
<text x="95.2" y="142.6" transform="rotate(-90 95.2 142.6)">RSVD</text>
<text x="97.4" y="142.6" transform="rotate(-90 97.4 142.6)">RSVD</text>
<text x="99.6" y="142.6" transform="rotate(-90 99.6 142.6)">RSVD</text>
<text x="101.9" y="142.6" transform="rotate(-90 101.9 142.6)">RSVD</text>
<text x="104.1" y="142.6" transform="rotate(-90 104.1 142.6)">DIO15</text>
<text x="106.4" y="142.6" transform="rotate(-90 106.4 142.6)">DIO16</text>
<text x="108.6" y="142.6" transform="rotate(-90 108.6 142.6)">DIO17</text>
<text x="110.9" y="142.6" transform="rotate(-90 110.9 142.6)">DIO18</text>
<text x="112.3" y="139.6">GND</text>
<text x="115.8" y="138.9">12</text>
<text x="197.5" y="138.2">GND GND</text>
<text x="199.1" y="140.1">5</text>
<text x="202.1" y="140.1">3</text>
<text x="96" y="145" transform="rotate(-90 96 145)">20</text>
<text x="98.3" y="145" transform="rotate(-90 98.3 145)">19</text>
<text x="100.5" y="145" transform="rotate(-90 100.5 145)">18</text>
<text x="102.8" y="145" transform="rotate(-90 102.8 145)">17</text>
<text x="105" y="145" transform="rotate(-90 105 145)">16</text>
<text x="107.2" y="145" transform="rotate(-90 107.2 145)">15</text>
<text x="109.5" y="145" transform="rotate(-90 109.5 145)">14</text>
<text x="111.7" y="145" transform="rotate(-90 111.7 145)">13</text>
<text x="174.6" y="147.2">1</text>
<text x="179.7" y="147.2">3</text>
<text x="13.1" y="153.1">C</text>
<text x="175.4" y="150.2">2</text>
<text x="177.6" y="150.2">4</text>
<text x="265.6" y="152.3">C</text>
<text x="60.9" y="159.9">1</text>
<text x="67.2" y="159.9">2</text>
<text x="13.1" y="168">B</text>
<text x="265.6" y="167.2">B</text>
<text x="13.1" y="182.9">A</text>
<text x="209.2" y="185.6">FILE:</text>
<text x="209.2" y="183.4">TITLE</text>
<text x="236.1" y="185.6">REVISION:</text>
<text x="265.6" y="182.2">A</text>
<text x="19.9" y="189.7">1</text>
<text x="34.8" y="189.7">2</text>
<text x="49.8" y="189.7">3</text>
<text x="64.7" y="189.7">4</text>
<text x="79.6" y="189.6">5</text>
<text x="94.6" y="189.7">6</text>
<text x="109.5" y="189.6">7</text>
<text x="124.5" y="189.7">8</text>
<text x="139.4" y="189.7">9</text>
<text x="154" y="189.7">10</text>
<text x="169" y="189.7">11</text>
<text x="183.9" y="189.7">12</text>
<text x="198.9" y="189.7">13</text>
<text x="209.2" y="187.9">PAGE</text>
<text x="213.8" y="189.7">14</text>
<text x="221.9" y="187.9">OF</text>
<text x="228.7" y="189.7">15</text>
<text x="236.1" y="187.9">DRAWN BY:</text>
<text x="243.7" y="189.7">16</text>
<text x="258.6" y="189.7">17</text>
</g>
<g font-size=".9">
<text x="99.5" y="95.5">DOUT</text>
<text x="103" y="95.5">DIN</text>
<text x="99.9" y="98.5">RTS</text>
<text x="99.9" y="101.5">RST</text>
<text x="102.8" y="101.5">GND</text>
<text x="102.9" y="98.5">DTR</text>
<text x="160.9" y="96.2">MISO</text>
<text x="161.1" y="99.2">SCK</text>
<text x="163.9" y="99.2">MOSI</text>
<text x="164.5" y="96.2">5V</text>
<text x="161.2" y="102.2">RST</text>
<text x="164.1" y="102.2">GND</text>
</g>
<g font-size=".8">
<text x="229" y="45.9" transform="rotate(-90 229 45.9)">D</text>
<text x="233.5" y="45.9" transform="rotate(-90 233.5 45.9)">S</text>
<text x="230.5" y="48.2" transform="rotate(-90 230.5 48.2)">G</text>
</g>
</svg>
